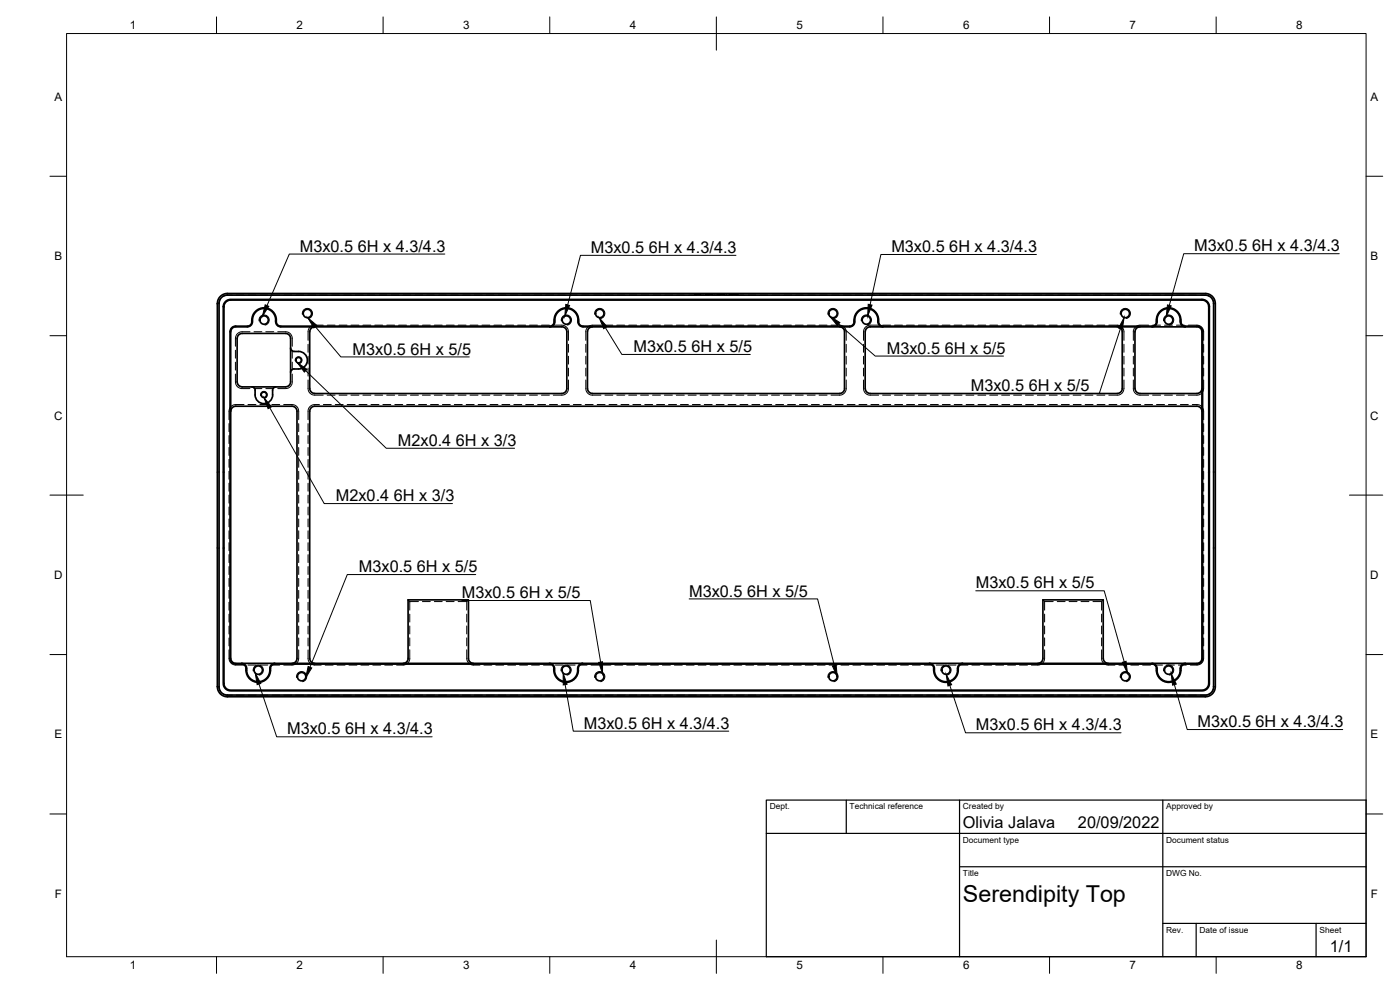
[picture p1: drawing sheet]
<svg xmlns="http://www.w3.org/2000/svg" width="420mm" height="297mm" viewBox="0 0 420 297" stroke-linecap="round" stroke-linejoin="round" font-family="sans-serif">
<!-- layer: Visible -->
<g fill="none" stroke="#000" stroke-width=".51">
<path d="M66.1 89l1-.7 .9-.2h293.9l1.6 .6a3.9 3.9 0 0 1 1.2 3.9l-.1 114.3a2.99 2.99 0 0 1-2.9 2.1h-293.9a2.96 2.96 0 0 1-2.6-3v-115.1l.2-1zM66.4 89.4l.8-.6 .9-.3h293.7l.9 .2 1.1 .9 .4 1.3-.1 116-.9 1.2-1.2 .4h-294l-.7-.1-1.1-.9-.5-1.2v-115.4zM67.2 92.1v113.1l.5 1.1 .8 .7 292.2 .1 1.5-.6 .4-.7 .2-.7M67.2 92l.2-.7 .4-.7 .7-.4 .7-.2h291.5l.8 .2 .7 .5 .6 1.3M67.2 92v.1M67.7 90.5l1.4-.7 292.4 .2 .9 .6 .5 1.3-.1 113.9-.8 1.1-1.2 .4-292.2-.1-1.1-.8-.5-1.2v-113.3zM94.5 98.1a1.52 1.52 0 0 0-1.6 1.5l.1 17a1.49 1.49 0 0 0 1.5 1.5M177.8 98.1a1.52 1.52 0 0 0-1.5 1.5v17a1.49 1.49 0 0 0 1.5 1.5M252 98.1a1.49 1.49 0 0 1 1.5 1.4l-.1 17.1a1.45 1.45 0 0 1-1.4 1.5M263.5 96v.6M263.5 96a3.5 3.5 0 0 0-3.8-3.4 3.5 3.5 0 0 0-3.2 4 1.45 1.45 0 0 1-1.5 1.5h-80.1a1.63 1.63 0 0 1-1.4-2.1 3.5 3.5 0 0 0-3.8-3.4 3.5 3.5 0 0 0-3.2 4 1.49 1.49 0 0 1-1.5 1.5M263.5 96.6a1.49 1.49 0 0 0 1.5 1.5"/>
<path d="M335.3 98.1a1.49 1.49 0 0 1 1.5 1.4v17.1a1.49 1.49 0 0 1-1.5 1.5M342.1 98.1a1.52 1.52 0 0 0-1.5 1.5v17a1.49 1.49 0 0 0 1.5 1.5M345.7 98.1a1.6 1.6 0 0 0 1.5-2.1 3.5 3.5 0 0 1 3.8-3.4 3.5 3.5 0 0 1 3.2 4 1.49 1.49 0 0 0 1.5 1.5M354.4 96.6a3.7 3.7 0 0 0-3.7-4.2 3.7 3.7 0 0 0-3.7 4.2 1.3 1.3 0 0 1-1.3 1.3h-80.7a1.42 1.42 0 0 1-1.3-1.9 3.8 3.8 0 0 0-4.3-3.6 3.8 3.8 0 0 0-3.1 4.6 1.3 1.3 0 0 1-1.3 .9h-80a1.42 1.42 0 0 1-1.3-1.9 3.7 3.7 0 0 0-4-3.6 3.7 3.7 0 0 0-3.4 4.2 1.3 1.3 0 0 1-1.3 1.3h-80.8a1.42 1.42 0 0 1-1.3-1.9 3.7 3.7 0 0 0-3.9-3.6 3.7 3.7 0 0 0-3.4 4.2 1.3 1.3 0 0 1-1.3 1.3l-3.6-.1a1.7 1.7 0 0 0-1.7 1.8v97.9a1.7 1.7 0 0 0 1.7 1.7h1.8M354.4 96.6a1.3 1.3 0 0 0 1.3 1.3h3.5a1.67 1.67 0 0 1 1.7 1.6M360.9 99.6v98M362.8 92.1v112.9M362.8 92v.1M71.2 101.5v13.1M71.2 101.5a1.49 1.49 0 0 1 1.5-1.5h13a1.49 1.49 0 0 1 1.5 1.5v13.1a1.49 1.49 0 0 1-1.5 1.5h-13a1.54 1.54 0 0 1-1.5-1.5M75.6 116.1a1.01 1.01 0 0 1 1 1M76.6 117.1a3.1 3.1 0 0 0 2 3.9 2.64 2.64 0 0 0 3.2-2.5"/>
<path d="M82.8 116.1a1.01 1.01 0 0 0-1 1v1.4M87.2 104.4a1.01 1.01 0 0 0 1 1M88.2 105.5h1.4M88.2 110.7a1.01 1.01 0 0 0-1 1M89.6 105.4a2.64 2.64 0 0 1 2.6 2.7 2.64 2.64 0 0 1-2.6 2.6h-1.4M94.4 118.1h74.2M168.6 118.1a1.49 1.49 0 0 0 1.5-1.5v-17.1a1.49 1.49 0 0 0-1.5-1.4h-84.4a1.66 1.66 0 0 1-1.5-2.1 3.5 3.5 0 0 0-3.7-3.4 3.5 3.5 0 0 0-3.2 4 1.49 1.49 0 0 1-1.5 1.5h-3.6a1.45 1.45 0 0 0-1.4 1.4l-.1 98.1a1.54 1.54 0 0 0 1.5 1.4h288.5a1.49 1.49 0 0 0 1.5-1.5v-97.9a1.49 1.49 0 0 0-1.5-1.5h-98a1.45 1.45 0 0 0-1.5 1.4v17.1a1.54 1.54 0 0 0 1.5 1.5M177.8 118.1h74.2M261.2 118.1h74.1M342.1 118.1h17.1M360.7 116.6a1.49 1.49 0 0 1-1.5 1.5M69.3 123.4a1.49 1.49 0 0 1 1.4-1.5h16.9a1.49 1.49 0 0 1 1.5 1.5"/>
<path d="M89.1 123.4v74.1a1.49 1.49 0 0 1-1.5 1.5M92.9 123.4l.1 74.1a1.49 1.49 0 0 0 1.5 1.5M93 123.4a1.49 1.49 0 0 1 1.5-1.5h264.7a1.49 1.49 0 0 1 1.5 1.5M72.5 199.2a1.42 1.42 0 0 1 1.3 1.9 3.7 3.7 0 0 0 4 3.6 3.7 3.7 0 0 0 3.4-4.2 1.3 1.3 0 0 1 1.3-1.3M82.5 199.2h82.4M82.5 199a1.6 1.6 0 0 0-1.5 2.1 3.5 3.5 0 0 1-3.8 3.4 3.5 3.5 0 0 1-3.2-4 1.49 1.49 0 0 0-1.5-1.5M122.5 197.6v-17.6h18.1v17.5a1.49 1.49 0 0 0 1.5 1.5M122.5 197.5a1.49 1.49 0 0 1-1.5 1.5M164.9 199.2a1.42 1.42 0 0 1 1.3 1.9 3.7 3.7 0 0 0 4 3.6 3.7 3.7 0 0 0 3.4-4.2 1.3 1.3 0 0 1 1.3-1.3M174.9 199.2h104M174.9 199a1.6 1.6 0 0 0-1.5 2.1 3.5 3.5 0 0 1-3.8 3.4 3.5 3.5 0 0 1-3.2-4 1.49 1.49 0 0 0-1.5-1.5M278.9 199.2a1.42 1.42 0 0 1 1.3 1.9 3.7 3.7 0 0 0 4 3.6 3.7 3.7 0 0 0 3.4-4.2 1.3 1.3 0 0 1 1.3-1.3"/>
<path d="M288.9 199.2h56.8M288.9 199a1.6 1.6 0 0 0-1.5 2.1 3.5 3.5 0 0 1-3.8 3.4 3.5 3.5 0 0 1-3.2-4 1.49 1.49 0 0 0-1.5-1.5M332.6 199a1.49 1.49 0 0 1-1.5-1.5v-17.5h-18.1v17.6a1.49 1.49 0 0 1-1.5 1.4M345.7 199.2a1.42 1.42 0 0 1 1.3 1.9 3.7 3.7 0 0 0 4 3.6 3.7 3.7 0 0 0 3.4-4.2M355.7 199a1.63 1.63 0 0 0-1.5 2.1 3.5 3.5 0 0 1-3.8 3.4 3.5 3.5 0 0 1-3.2-4 1.49 1.49 0 0 0-1.5-1.5M355.7 199.2a1.3 1.3 0 0 0-1.3 1.3M360.9 197.5a1.7 1.7 0 0 1-1.7 1.7h-3.5M362.8 205v.1"/>
<circle cx="79.3" cy="96" r="1.26"/>
<circle cx="92.3" cy="94.1" r="1.26"/>
<circle cx="170" cy="96" r="1.26"/>
<circle cx="180" cy="94.1" r="1.26"/>
<circle cx="250" cy="94.1" r="1.26"/>
<circle cx="260" cy="96" r="1.26"/>
<circle cx="337.7" cy="94.1" r="1.26"/>
<circle cx="350.7" cy="96" r="1.26"/>
<circle cx="79.2" cy="118.5" r=".81"/>
<circle cx="89.6" cy="108.1" r=".81"/>
<circle cx="77.5" cy="201.1" r="1.26"/>
<circle cx="90.5" cy="203" r="1.26"/>
<circle cx="169.9" cy="201.1" r="1.26"/>
<circle cx="180" cy="203" r="1.26"/>
<circle cx="250" cy="203" r="1.26"/>
<circle cx="283.9" cy="201.1" r="1.26"/>
<circle cx="337.7" cy="203" r="1.26"/>
<circle cx="350.7" cy="201.1" r="1.26"/>
</g>
<!-- layer: Hidden -->
<g fill="none" stroke="#000" stroke-width=".3">
<path d="M66.1 89.8l-.4 1.3M69.7 88.6a3.8 3.8 0 0 0-2.7 .3h-.1M70.9 88.6h2.4M74.5 88.6h2.4M75 99.5h-2.3a2.02 2.02 0 0 0-2 2v2.4M76.2 99.5h2.4M78 88.6h2.4M79.8 99.5h2.4M81.6 88.6h2.4M83.4 99.5h2.3a2 2 0 0 1 2 2v2.4M85.2 88.6h2.4M88.8 88.6h2.3"/>
<path d="M92.3 88.6h2.4M95.9 88.6h2.4M97 97.6h-2.6a2 2 0 0 0-1.9 2v2.5M98.2 97.6h2.4M99.5 88.6h2.4M101.8 97.6h2.3M103.1 88.6h2.3M105.3 97.6h2.4M106.6 88.6h2.4M108.9 97.6h2.4M110.2 88.6h2.4M112.5 97.6h2.4"/>
<path d="M113.8 88.6h2.3M116.1 97.6h2.3M117.3 88.6h2.4M119.6 97.6h2.4M120.9 88.6h2.4M123.2 97.6h2.4M124.5 88.6h2.4M126.8 97.6h2.3M128.1 88.6h2.3M130.3 97.6h2.4M131.6 88.6h2.4M133.9 97.6h2.4"/>
<path d="M135.2 88.6h2.4M137.5 97.6h2.4M138.8 88.6h2.4M141.1 97.6h2.3M142.3 88.6h2.4M144.6 97.6h2.4M145.9 88.6h2.4M148.2 97.6h2.4M149.5 88.6h2.4M151.8 97.6h2.4M153.1 88.6h2.3M155.3 97.6h2.4"/>
<path d="M156.6 88.6h2.4M158.9 97.6h2.4M160.2 88.6h2.4M162.5 97.6h2.4M163.8 88.6h2.4M166.1 97.6h2.5a1.99 1.99 0 0 1 2 2v2.5M167.3 88.6h2.4M170.9 88.6h2.4M174.5 88.6h2.4M178.1 88.6h2.3M180.3 97.6h-2.5a1.99 1.99 0 0 0-2 2v2.5M181.5 97.6h2.4"/>
<path d="M181.6 88.6h2.4M185.1 97.6h2.4M185.2 88.6h2.4M188.7 97.6h2.4M188.8 88.6h2.4M192.3 97.6h2.3M192.4 88.6h2.3M195.8 97.6h2.4M195.9 88.6h2.4M199.4 97.6h2.4M199.5 88.6h2.4M203 97.6h2.4"/>
<path d="M203.1 88.6h2.3M206.5 97.6h2.4M206.7 88.6h2.3M208.4 88.1v.3h2M209.4 88.1v.3M210.1 97.6h2.4M210.2 88.6h2.4M211 88.1v.3M211.6 88.4h2.4M212 88.1v.3M213.5 88.1v.3M213.7 97.6h2.4"/>
<path d="M213.8 88.6h2.4M214.5 88.1v.3M214.9 88.1v.3M215.2 88.4h2.4M215.5 88.1v.3M216.5 88.1v.3M217.3 97.6h2.3M217.4 88.6h2.4M217.5 88.1v.3M218.1 88.1v.3M219.1 88.1v.3M220.6 88.1v.3"/>
<path d="M220.8 97.6h2.4M220.9 88.6h2.4M221.6 88.1v.3h-2.9M224.4 97.6h2.4M224.5 88.6h2.4M228 97.6h2.4M228.1 88.6h2.4M231.5 97.6h2.4M231.6 88.6h2.4M235.1 97.6h2.4M235.2 88.6h2.4M238.7 97.6h2.4"/>
<path d="M238.8 88.6h2.4M242.3 97.6h2.3M242.4 88.6h2.4M245.8 97.6h2.4M245.9 88.6h2.4M249.4 97.6h2.6a2 2 0 0 1 2 2v2.5M249.5 88.6h2.4M253.1 88.6h2.4M256.6 88.6h2.4M260.2 88.6h2.4M263.7 97.6h-2.5a2 2 0 0 0-2.1 2v2.5M263.8 88.6h2.4"/>
<path d="M264.9 97.6h2.4M267.4 88.6h2.3M268.5 97.6h2.3M270.9 88.6h2.4M272 97.6h2.4M274.5 88.6h2.4M275.6 97.6h2.4M278.1 88.6h2.4M279.2 97.6h2.4M281.7 88.6h2.3M282.7 97.6h2.4M285.2 88.6h2.4"/>
<path d="M286.3 97.6h2.4M288.8 88.6h2.4M289.9 97.6h2.4M292.4 88.6h2.4M293.5 97.6h2.3M296 88.6h2.3M297 97.6h2.4M299.5 88.6h2.4M300.6 97.6h2.4M303.1 88.6h2.4M304.2 97.6h2.4M306.7 88.6h2.4"/>
<path d="M307.8 97.6h2.3M310.2 88.6h2.4M311.3 97.6h2.4M313.8 88.6h2.4M314.9 97.6h2.4M317.4 88.6h2.4M318.5 97.6h2.3M321 88.6h2.3M322.1 97.6h2.3M324.5 88.6h2.4M325.6 97.6h2.4M328.1 88.6h2.4"/>
<path d="M329.2 97.6h2.4M331.7 88.6h2.4M332.8 97.6h2.5a2.02 2.02 0 0 1 2 2v2.5M335.2 88.6h2.4M338.8 88.6h2.4M342.4 88.6h2.4M344.7 97.6h-2.6a1.99 1.99 0 0 0-2 2v2.5M345.9 97.6h2.4M345.9 88.6h2.4M349.5 97.6h2.4M349.5 88.6h2.4M353.1 97.6h2.3"/>
<path d="M353.1 88.6h2.4M356.6 97.6h2.6a2.02 2.02 0 0 1 2 2v2.5M356.7 88.6h2.4M360.3 88.6a3.8 3.8 0 0 1 2.7 .3M363.9 89.8l.3 1.3M70.7 112.2v2.4a2 2 0 0 0 2 2h2.3M70.7 105.1v2.4M70.7 108.7v2.3M76.2 116.6h2.4M79.8 116.6h2.4M87.7 112.2v2.4a2.02 2.02 0 0 1-2 2h-2.3M87.7 105.1v2.4"/>
<path d="M87.7 108.7v2.3M92.5 114v2.6a1.97 1.97 0 0 0 1.9 2h2.6M92.5 103.3v2.4M92.5 106.9v2.3M92.5 110.5v2.3M98.2 118.6h2.4M101.8 118.6h2.3M105.3 118.6h2.4M108.9 118.6h2.4M112.5 118.6h2.4M116.1 118.6h2.3M119.6 118.6h2.4"/>
<path d="M123.2 118.6h2.4M126.8 118.6h2.3M130.3 118.6h2.4M133.9 118.6h2.4M137.5 118.6h2.4M141.1 118.6h2.3M144.6 118.6h2.4M148.2 118.6h2.4M151.8 118.6h2.4M155.3 118.6h2.4M158.9 118.6h2.4M162.5 118.6h2.4"/>
<path d="M170.6 114v2.6a1.97 1.97 0 0 1-2 2h-2.5M170.6 103.3v2.4M170.6 106.9v2.3M170.6 110.5v2.3M175.8 114v2.6a1.97 1.97 0 0 0 2 2h2.5M175.8 103.3v2.4M175.8 106.9v2.3M175.8 110.5v2.3M181.5 118.6h2.4M185.1 118.6h2.4M188.7 118.6h2.4M192.3 118.6h2.3"/>
<path d="M195.8 118.6h2.4M199.4 118.6h2.4M203 118.6h2.4M206.5 118.6h2.4M210.1 118.6h2.4M213.7 118.6h2.4M217.3 118.6h2.3M220.8 118.6h2.4M224.4 118.6h2.4M228 118.6h2.4M231.5 118.6h2.4M235.1 118.6h2.4"/>
<path d="M238.7 118.6h2.4M242.3 118.6h2.3M245.8 118.6h2.4M254 114v2.6a1.97 1.97 0 0 1-2 2h-2.6M254 103.3v2.4M254 106.9v2.3M254 110.5v2.3M259.1 114v2.6a1.97 1.97 0 0 0 2.1 2h2.5M259.1 103.3v2.4M259.1 106.9v2.3M259.1 110.5v2.3M264.9 118.6h2.4"/>
<path d="M268.5 118.6h2.3M272 118.6h2.4M275.6 118.6h2.4M279.2 118.6h2.4M282.7 118.6h2.4M286.3 118.6h2.4M289.9 118.6h2.4M293.5 118.6h2.3M297 118.6h2.4M300.6 118.6h2.4M304.2 118.6h2.4M307.8 118.6h2.3"/>
<path d="M311.3 118.6h2.4M314.9 118.6h2.4M318.5 118.6h2.3M322.1 118.6h2.3M325.6 118.6h2.4M329.2 118.6h2.4M337.3 114v2.6a1.97 1.97 0 0 1-2 2h-2.5M337.3 103.3v2.4M337.3 106.9v2.3M337.3 110.5v2.3M340.1 114v2.6a1.97 1.97 0 0 0 2 2h2.6M340.1 103.3v2.4"/>
<path d="M340.1 106.9v2.3M340.1 110.5v2.3M345.9 118.6h2.4M349.5 118.6h2.4M353.1 118.6h2.3M361.2 114v2.6a2.01 2.01 0 0 1-2 2h-2.6M361.2 103.3v2.4M361.2 106.9v2.3M361.2 110.5v2.3M68.7 127.1v2.4M68.7 130.7v2.4M68.7 134.3v2.3"/>
<path d="M68.7 137.8v2.4M73.2 121.4h-2.5a2 2 0 0 0-2 2v2.5M74.4 121.4h2.4M78 121.4h2.4M81.6 121.4h2.3M85.1 121.4h2.5a2 2 0 0 1 2 2v2.5M89.6 127.1v2.4M89.6 130.7v2.4M89.6 134.3v2.3M89.6 137.8v2.4M92.5 127.1v2.4M92.5 130.7v2.4"/>
<path d="M92.5 134.3v2.3M92.5 137.8v2.4M95.9 121.4h-1.5a2 2 0 0 0-1.9 2v2.5M97 121.4h2.4M100.6 121.4h2.4M104.2 121.4h2.4M107.8 121.4h2.4M111.3 121.4h2.4M114.9 121.4h2.4M118.5 121.4h2.4M122 121.4h2.4M125.6 121.4h2.4"/>
<path d="M129.2 121.4h2.4M132.8 121.4h2.3M136.3 121.4h2.4M139.9 121.4h2.4M143.5 121.4h2.4M147.1 121.4h2.3M150.6 121.4h2.4M154.2 121.4h2.4M157.8 121.4h2.3M161.4 121.4h2.3M164.9 121.4h2.4M168.5 121.4h2.4"/>
<path d="M172.1 121.4h2.3M175.6 121.4h2.4M179.2 121.4h2.4M182.8 121.4h2.4M186.4 121.4h2.3M189.9 121.4h2.4M193.5 121.4h2.4M197.1 121.4h2.4M200.6 121.4h2.4M204.2 121.4h2.4M207.8 121.4h2.4M211.3 121.4h2.4"/>
<path d="M214.9 121.4h2.4M218.5 121.4h2.4M222.1 121.4h2.4M225.6 121.4h2.4M229.2 121.4h2.4M232.8 121.4h2.4M236.4 121.4h2.3M239.9 121.4h2.4M243.5 121.4h2.4M247.1 121.4h2.4M250.7 121.4h2.3M254.2 121.4h2.4"/>
<path d="M257.8 121.4h2.4M261.4 121.4h2.4M264.9 121.4h2.4M268.5 121.4h2.4M272.1 121.4h2.4M275.7 121.4h2.3M279.2 121.4h2.4M282.8 121.4h2.4M286.4 121.4h2.4M289.9 121.4h2.4M293.5 121.4h2.4M297.1 121.4h2.4"/>
<path d="M300.7 121.4h2.3M304.2 121.4h2.4M307.8 121.4h2.4M311.4 121.4h2.4M314.9 121.4h2.4M318.5 121.4h2.4M322.1 121.4h2.4M325.7 121.4h2.3M329.2 121.4h2.4M332.8 121.4h2.4M336.4 121.4h2.4M340 121.4h2.3"/>
<path d="M343.5 121.4h2.4M347.1 121.4h2.4M350.7 121.4h2.4M354.2 121.4h2.4M357.8 121.4a3.2 3.2 0 0 1 2.8 .6l.6 1v2.9M361.2 127.1v2.4M361.2 130.7v2.4M361.2 134.3v2.3M361.2 137.8v2.4M68.7 141.4v2.4M68.7 145v2.4M68.7 148.6v2.3"/>
<path d="M68.7 152.1v2.4M68.7 155.7v2.4M68.7 159.3v2.4M89.6 141.4v2.4M89.6 145v2.4M89.6 148.6v2.3M89.6 152.1v2.4M89.6 155.7v2.4M89.6 159.3v2.4M92.5 141.4v2.4M92.5 145v2.4M92.5 148.6v2.3"/>
<path d="M92.5 152.1v2.4M92.5 155.7v2.4M92.5 159.3v2.4M361.2 141.4v2.4M361.2 145v2.4M361.2 148.6v2.3M361.2 152.1v2.4M361.2 155.7v2.4M361.2 159.3v2.4M68.7 162.8v2.4M68.7 166.4v2.4M68.7 170v2.4"/>
<path d="M68.7 173.6v2.3M68.7 177.1v2.4M89.6 162.8v2.4M89.6 166.4v2.4M89.6 170v2.4M89.6 173.6v2.3M89.6 177.1v2.4M92.5 162.8v2.4M92.5 166.4v2.4M92.5 170v2.4M92.5 173.6v2.3M92.5 177.1v2.4"/>
<path d="M122.5 180l.5 .5M140.6 180l-.5 .5M313 180l.5 .5M331.1 180l-.5 .5M361.2 162.8v2.4M361.2 166.4v2.4M361.2 170v2.4M361.2 173.6v2.3M361.2 177.1v2.4M68.7 195v2.6a2.05 2.05 0 0 0 2 1.9h2.5M68.7 180.7v2.4M68.7 184.3v2.4"/>
<path d="M68.7 187.9v2.3M68.7 191.4v2.4M74.4 199.5h2.4M78 199.5h2.4M81.6 199.5h2.3M89.6 195v2.6a2 2 0 0 1-2 1.9h-2.5M89.6 180.7v2.4M89.6 184.3v2.4M89.6 187.9v2.3M89.6 191.4v2.4M92.5 195v2.6a2 2 0 0 0 1.9 1.9h2M92.5 180.7v2.4"/>
<path d="M92.5 184.3v2.4M92.5 187.9v2.3M92.5 191.4v2.4M97.6 199.5h2.4M101.2 199.5h2.3M104.7 199.5h2.4M108.3 199.5h2.4M111.9 199.5h2.4M115.5 199.5h2.3M123 195v2.6a2 2 0 0 1-2 1.9h-2M123 180.5h2.6M123 180.5v2.6"/>
<path d="M123 184.3v2.3M123 187.8v2.4M123 191.4v2.4M126.8 180.5h2.3M130.3 180.5h2.4M133.9 180.5h2.4M137.5 180.5h2.6M140.1 195v2.6a2 2 0 0 0 2 1.9h1.9M140.1 180.5v2.6M140.1 184.3v2.3M140.1 187.8v2.4M140.1 191.4v2.4"/>
<path d="M145.2 199.5h2.4M148.8 199.5h2.4M152.4 199.5h2.3M155.9 199.5h2.4M159.5 199.5h2.4M163.1 199.5h2.4M166.6 199.5h2.4M170.2 199.5h2.4M173.8 199.5h2.4M177.4 199.5h2.3M181 199.5h2.3M184.5 199.5h2.4"/>
<path d="M188.1 199.5h2.4M191.7 199.5h2.3M195.2 199.5h2.4M198.8 199.5h2.4M202.4 199.5h2.4M206 199.5h2.3M209.5 199.5h2.4M213.1 199.5h2.4M216.7 199.5h2.4M220.2 199.5h2.4M223.8 199.5h2.4M227.4 199.5h2.4"/>
<path d="M230.9 199.5h2.4M234.5 199.5h2.4M238.1 199.5h2.4M241.7 199.5h2.4M245.2 199.5h2.4M248.8 199.5h2.4M252.4 199.5h2.4M256 199.5h2.3M259.5 199.5h2.4M263.1 199.5h2.4M266.7 199.5h2.3M270.3 199.5h2.3"/>
<path d="M273.8 199.5h2.4M277.4 199.5h2.4M281 199.5h2.3M284.5 199.5h2.4M288.1 199.5h2.4M291.7 199.5h2.4M295.3 199.5h2.3M298.8 199.5h2.4M302.4 199.5h2.4M306 199.5h2.4M313.5 195v2.6a2 2 0 0 1-2 1.9h-2M313.5 180.5v2.6"/>
<path d="M313.5 184.3v2.3M313.5 187.8v2.4M313.5 191.4v2.4M313.5 180.5h2.6M317.3 180.5h2.4M320.8 180.5h2.4M324.4 180.5h2.4M328 180.5h2.6M330.6 195v2.6a2 2 0 0 0 2 1.9h2M330.6 180.5v2.6M330.6 184.3v2.3M330.6 187.8v2.4"/>
<path d="M330.6 191.4v2.4M335.8 199.5h2.4M339.4 199.5h2.3M342.9 199.5h2.4M346.5 199.5h2.4M350.1 199.5h2.3M353.7 199.5h2.3M361.2 195v2.6a2.05 2.05 0 0 1-2 1.9h-2M361.2 180.7v2.4M361.2 184.3v2.4M361.2 187.9v2.3M361.2 191.4v2.4"/>
<path d="M65.7 206.1l.5 1.4M67 208.3l.9 .3h1.8M70.9 208.6h2.4M74.5 208.6h2.4M78 208.6h2.4M81.6 208.6h2.4M85.2 208.6h2.4M88.8 208.6h2.3M92.3 208.6h2.4M95.9 208.6h2.4M99.5 208.6h2.4M103.1 208.6h2.3"/>
<path d="M106.6 208.6h2.4M110.2 208.6h2.4M113.8 208.6h2.3M117.3 208.6h2.4M120.9 208.6h2.4M124.5 208.6h2.4M128.1 208.6h2.3M131.6 208.6h2.4M135.2 208.6h2.4M138.8 208.6h2.4M142.3 208.6h2.4M145.9 208.6h2.4"/>
<path d="M149.5 208.6h2.4M153.1 208.6h2.3M156.6 208.6h2.4M160.2 208.6h2.4M163.8 208.6h2.4M167.3 208.6h2.4M170.9 208.6h2.4M174.5 208.6h2.4M178.1 208.6h2.3M181.6 208.6h2.4M185.2 208.6h2.4M188.8 208.6h2.4"/>
<path d="M192.4 208.6h2.3M195.9 208.6h2.4M199.5 208.6h2.4M203.1 208.6h2.3M206.7 208.6h2.3M210.2 208.6h2.4M213.8 208.6h2.4M217.4 208.6h2.4M220.9 208.6h2.4M224.5 208.6h2.4M228.1 208.6h2.4M231.6 208.6h2.4"/>
<path d="M235.2 208.6h2.4M238.8 208.6h2.4M242.4 208.6h2.4M245.9 208.6h2.4M249.5 208.6h2.4M253.1 208.6h2.4M256.6 208.6h2.4M260.2 208.6h2.4M263.8 208.6h2.4M267.4 208.6h2.3M270.9 208.6h2.4M274.5 208.6h2.4"/>
<path d="M278.1 208.6h2.4M281.7 208.6h2.3M285.2 208.6h2.4M288.8 208.6h2.4M292.4 208.6h2.4M296 208.6h2.3M299.5 208.6h2.4M303.1 208.6h2.4M306.7 208.6h2.4M310.2 208.6h2.4M313.8 208.6h2.4M317.4 208.6h2.4"/>
<path d="M321 208.6h2.3M324.5 208.6h2.4M328.1 208.6h2.4M331.7 208.6h2.4M335.2 208.6h2.4M338.8 208.6h2.4M342.4 208.6h2.4M345.9 208.6h2.4M349.5 208.6h2.4M353.1 208.6h2.4M356.7 208.6h2.4M363 208.2l-.9 .4h-1.8"/>
<path d="M364.2 206.1l-.3 1.3"/>
</g>
<!-- layer: Visible Narrow -->
<g fill="none" stroke="#000" stroke-width=".3">
<path d="M77.7 96.3a1.53 1.53 0 0 1 1.3-1.8 1.53 1.53 0 0 1 1.8 1.3 1.53 1.53 0 0 1-1.3 1.7M90.7 94.3a1.53 1.53 0 0 1 1.3-1.8 1.53 1.53 0 0 1 1.8 1.3 1.53 1.53 0 0 1-1.3 1.8M168.5 96.3a1.53 1.53 0 0 1 1.2-1.8 1.53 1.53 0 0 1 1.8 1.3 1.53 1.53 0 0 1-1.3 1.7M178.5 94.3a1.53 1.53 0 0 1 1.2-1.8 1.53 1.53 0 0 1 1.8 1.3 1.53 1.53 0 0 1-1.2 1.8M248.5 94.3a1.53 1.53 0 0 1 1.2-1.8 1.53 1.53 0 0 1 1.8 1.3 1.53 1.53 0 0 1-1.2 1.8M258.5 96.3a1.53 1.53 0 0 1 1.2-1.8 1.53 1.53 0 0 1 1.8 1.3 1.53 1.53 0 0 1-1.2 1.7M336.2 94.3a1.53 1.53 0 0 1 1.3-1.8 1.53 1.53 0 0 1 1.7 1.3 1.53 1.53 0 0 1-1.2 1.8M349.2 96.3a1.53 1.53 0 0 1 1.3-1.8 1.53 1.53 0 0 1 1.7 1.3 1.53 1.53 0 0 1-1.2 1.7M78.2 118.6a1.04 1.04 0 0 1 .8-1.2 1.04 1.04 0 0 1 1.2 .9 1.04 1.04 0 0 1-.8 1.2M88.6 108.3a1.04 1.04 0 0 1 .9-1.2 1.04 1.04 0 0 1 1.2 .8 1.04 1.04 0 0 1-.9 1.2M76 201.3a1.53 1.53 0 0 1 1.2-1.8 1.53 1.53 0 0 1 1.8 1.3 1.53 1.53 0 0 1-1.2 1.8M89 203.3a1.53 1.53 0 0 1 1.3-1.8 1.53 1.53 0 0 1 1.7 1.3 1.53 1.53 0 0 1-1.2 1.7"/>
<path d="M168.4 201.3a1.53 1.53 0 0 1 1.2-1.8 1.53 1.53 0 0 1 1.8 1.3 1.53 1.53 0 0 1-1.2 1.8M178.5 203.3a1.53 1.53 0 0 1 1.2-1.8 1.53 1.53 0 0 1 1.8 1.3 1.53 1.53 0 0 1-1.2 1.7M248.5 203.3a1.53 1.53 0 0 1 1.2-1.8 1.53 1.53 0 0 1 1.8 1.3 1.53 1.53 0 0 1-1.2 1.7M282.4 201.3a1.53 1.53 0 0 1 1.2-1.8 1.53 1.53 0 0 1 1.8 1.3 1.53 1.53 0 0 1-1.2 1.8M336.2 203.3a1.53 1.53 0 0 1 1.3-1.8 1.53 1.53 0 0 1 1.7 1.3 1.53 1.53 0 0 1-1.2 1.7M349.2 201.3a1.53 1.53 0 0 1 1.3-1.8 1.53 1.53 0 0 1 1.7 1.3 1.53 1.53 0 0 1-1.2 1.8"/>
</g>
<!-- layer: Border -->
<g fill="none" stroke="#000" stroke-width=".3">
<path d="M20 10.1h390v276.9h-390zM65 5.1v5M115 5.1v5M165 5.1v5M215 5.1v10M265 5.1v5M315 5.1v5M365 5.1v5M15 52.9h5M410 52.9h5M15 100.7h5M410 100.7h5"/>
<path d="M15 148.6h10M405 148.6h10M15 196.4h5M410 196.4h5M15 244.2h5M410 244.2h5M65 287v5M115 287v5M165 287v5M215 282.1v9.9M265 287v5M315 287v5"/>
<path d="M365 287v5"/>
</g>
<!-- layer: TitleBlock -->
<path d="M230 240.1h180v46.9h-180zM230 250h180M254 240.1v9.9M288 240.1v46.9M349 240.1v46.9M288 260.1h122M349 277.1h61M359 277.1v9.9M395 277.1v9.9" fill="none" stroke="#000" stroke-width=".36"/>
<!-- layer: Annotations -->
<g fill="#000" stroke="#000" stroke-width=".3">
<path d="M79.6 91.4l1.1 .5-2 3zM92.4 95.3l2.7 2.3-.9 .8zM169.8 91.3l1.1 .3-1.4 3.3zM179.8 95.3l2.4 2.7-1 .6zM249 94.9l3.1 1.9-.8 .9zM260.6 91.3l1.1 .3-1.3 3.3zM337.4 95.3l-.6 3.5-1.1-.4zM350.4 91.5l1.1 .3-1.5 3.2zM89.2 108.8l2.9 2-.8 .8zM79.2 119.3l2.3 2.8-1 .5zM179.7 198.7l1.1-.1v3.5zM249.8 199.8l1.2-.3 .2 3.6z"/>
<path d="M336.8 198.7l1.1-.3 .4 3.5zM76.6 201.9l1.7 3.2-1.1 .3zM92.5 200l1.1 .4-1.9 3zM169 202l1.2 3.3-1.2 .2zM284 202.3l1.6 3.2-1.1 .3zM351.5 202.1l1.5 3.2-1.1 .3z"/>
</g>
<g fill="none" stroke="#000" stroke-width=".3">
<path d="M133.5 76.2h-46.7l-6.7 15.5M220.9 76.6h-46.7l-3.8 14.9M311 76.4h-46.6l-3.3 15M401.9 76.1h-46.6l-4.4 15.5M94.6 98l7.7 9.1h38.5M181.7 98.3l4.9 8h38.6M251.7 97.2l11 9.6h38.5M336.3 98.6l-6.4 19.5h-38.5M91.7 111.2l24.2 23.3h38.5M81 122.4l16.3 28.7h38.5M142.8 172.4h-38.6l-11.2 27.8M206.8 179.7h38.6l5 20"/>
<path d="M292.8 177.3h38.6l6 21.3M138.6 180.2h38.5l3.2 18.4M77.7 205.2l5.3 15.9h46.7M169.6 205.4l2.4 14h46.7M285.1 205.6l4.7 14.3h46.6M352.4 205.4l3.9 13.5h46.7"/>
</g>
<text font-size="7" x="289" y="270.6">Serendipity Top</text>
<g font-size="4.9">
<text x="90" y="75.5">M3x0.5 6H x 4.3/4.3</text>
<text x="177.3" y="75.9">M3x0.5 6H x 4.3/4.3</text>
<text x="267.5" y="75.6">M3x0.5 6H x 4.3/4.3</text>
<text x="358.4" y="75.4">M3x0.5 6H x 4.3/4.3</text>
<text x="105.8" y="106.4">M3x0.5</text>
<text x="123.2" y="106.4">6H x 5/5</text>
<text x="190.1" y="105.6">M3x0.5</text>
<text x="207.5" y="105.6">6H x 5/5</text>
<text x="266.1" y="106.1">M3x0.5</text>
<text x="283.5" y="106.1">6H x 5/5</text>
<text x="291.4" y="117.4">M3x0.5</text>
<text x="308.8" y="117.4">6H x 5/5</text>
<text x="119.4" y="133.8">M2x0.4</text>
<text x="136.8" y="133.8">6H x 3/3</text>
<text x="100.8" y="150.4">M2x0.4</text>
<text x="118.2" y="150.4">6H x 3/3</text>
<text x="107.7" y="171.7">M3x0.5</text>
<text x="125.1" y="171.7">6H x 5/5</text>
<text x="138.6" y="179.5">M3x0.5</text>
<text x="156" y="179.5">6H x 5/5</text>
<text x="206.8" y="179">M3x0.5</text>
<text x="224.2" y="179">6H x 5/5</text>
<text x="292.8" y="176.6">M3x0.5</text>
<text x="310.2" y="176.6">6H x 5/5</text>
<text x="86.2" y="220.4">M3x0.5 6H x 4.3/4.3</text>
<text x="175.2" y="218.6">M3x0.5 6H x 4.3/4.3</text>
<text x="292.9" y="219.1">M3x0.5 6H x 4.3/4.3</text>
<text x="359.4" y="218.2">M3x0.5 6H x 4.3/4.3</text>
<text x="289" y="248.5">Olivia Jalava</text>
<text x="323.5" y="248.5">20/09/2022</text>
<text x="399.1" y="285.7">1/1</text>
</g>
<g font-size="3.5">
<text x="39" y="8.8">1</text>
<text x="89" y="8.8">2</text>
<text x="139" y="8.8">3</text>
<text x="189" y="8.8">4</text>
<text x="239" y="8.8">5</text>
<text x="289" y="8.8">6</text>
<text x="339" y="8.8">7</text>
<text x="389" y="8.8">8</text>
<text x="16.3" y="30.2">A</text>
<text x="411.3" y="30.2">A</text>
<text x="16.3" y="78">B</text>
<text x="411.3" y="78">B</text>
<text x="16.2" y="125.9">C</text>
<text x="411.2" y="125.9">C</text>
<text x="16.2" y="173.7">D</text>
<text x="411.2" y="173.7">D</text>
<text x="16.3" y="221.6">E</text>
<text x="411.3" y="221.6">E</text>
<text x="16.4" y="269.4">F</text>
<text x="411.4" y="269.4">F</text>
<text x="39" y="290.8">1</text>
<text x="89" y="290.8">2</text>
<text x="139" y="290.8">3</text>
<text x="189" y="290.8">4</text>
<text x="239" y="290.8">5</text>
<text x="289" y="290.8">6</text>
<text x="339" y="290.8">7</text>
<text x="389" y="290.8">8</text>
</g>
<g font-size="2.5">
<text x="231" y="242.9">Dept.</text>
<text x="255" y="242.9">Technical reference</text>
<text x="289" y="242.9">Created by</text>
<text x="350" y="242.9">Approved by</text>
<text x="289" y="252.8">Document type</text>
<text x="350" y="252.8">Document status</text>
<text x="289" y="262.9">Title</text>
<text x="350" y="262.9">DWG No.</text>
<text x="350" y="279.9">Rev.</text>
<text x="360" y="279.9">Date of issue</text>
<text x="396" y="279.9">Sheet</text>
</g>
</svg>
